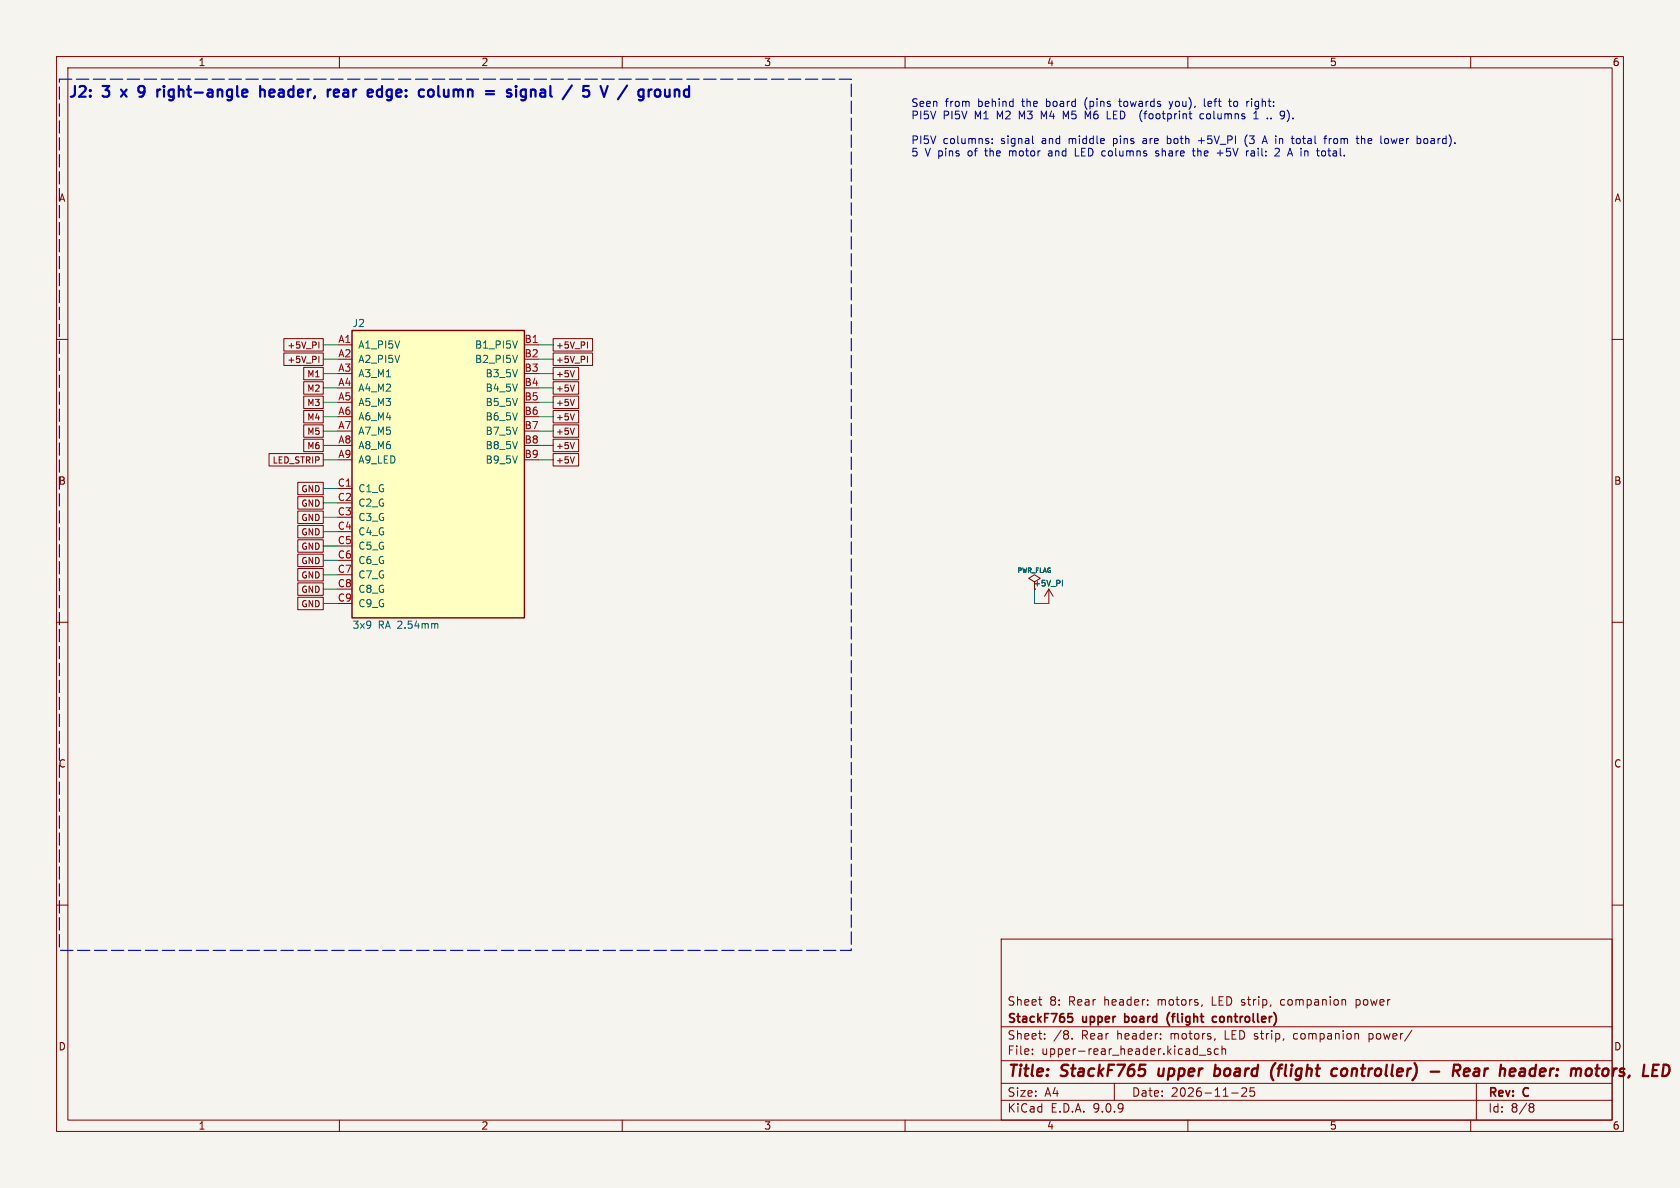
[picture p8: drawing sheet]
<svg xmlns="http://www.w3.org/2000/svg" width="297mm" height="210mm" viewBox="0 0 297 210" stroke-linecap="round" stroke-linejoin="round" font-family="sans-serif">
<path d="M0 0h297v210h-297z" fill="#f5f4ef" stroke="#f5f4ef" stroke-width=".18"/>
<g fill="none" stroke="#840000" stroke-width=".18">
<path d="M10 10h277v190h-277zM12 12h273v186h-273zM60 10v2M110 10v2M160 10v2M210 10v2M260 10v2M10 60h2M285 60h2M10 110h2M182.9 102.9l1-.7-1-.6-1 .6 1 .7v1.2M185.4 104.1l-.7 1.3"/>
<path d="M185.4 104.1l.8 1.3M185.4 104.1v2.6M285 110h2M10 160h2M177 166h108v32h-108zM183.6 176.7h.6M184 177.7h.2M212.5 177.6l-.1 .3M226.5 176.8v.8M239.7 177.6l.5 .1M239.7 176.7v1.5M240.2 176.7l-.5 .1"/>
<path d="M285 160h2M60 198v2M110 198v2M160 198v2M177 194.5h108M177 191.5h108M177 187.5h108M177 181.5h108M182.5 186.3v.1M182.5 185.5v.1M184.7 183.6v.1M184.7 182.8v.1"/>
<path d="M189.5 183.6v.1M197 191.5v3M210 198v2M212 186.5h1.2M214 185.5l-.3-.1-.2 .2v.2l.5 .2v.3h-.5M214.8 183.6l-.1 .3M215.4 185.5l-.4-.1-.3 .3v.4l.1 .2h.6M216 185.5l.2-.1 .4 .1 .1 .9M216 184.9v1.5M217.7 193.2h1.2M219.5 192.4l.6-.1 .2 .1 .1 .3-.9 1.1h.9M221.7 192.3h-.7v.7l.2-.1h.5l.1 .3-.1 .5-.2 .1-.5-.1"/>
<path d="M228.7 182.8v.8M242 182.7v1.5M242 183.6l.5 .1M242.5 182.7l-.5 .1M260 198v2M261 191.5v6.5M270.6 195.1l.4 .1 .2 .2-.3 .3M270.6 195.7h.3M270.9 195.7l.2 .2 .1 .4-.2 .2-.4 .1"/>
</g>
<g fill="none" stroke="#840000" stroke-width=".4">
<path d="M204.9 188.9l-.1 1 .2 .3M214.8 189l.2-.1 .6 .1M214.9 188.2l-.3 2M215.5 190a.66 .66 0 0 1-.9 .1M225.5 187.9l-.3 .4M225.8 188.9h.8M226.5 188.2l-.3 .3-.2 1.7M235.8 188.9l.6 .1M236.3 190.1l-.2 .1M238 189a.59 .59 0 0 0-.9 .3v.7a.53 .53 0 0 0 .9 0M252.9 189.4h1.5M258 189.1a.51 .51 0 0 0-.2-.9h-.7l-.3 2"/>
<path d="M258.8 190.1l.2 .1 .6-.1M258.9 189.2l.3-.3h.4l.2 .3v.2l-1 .1M261.3 188.9l-.6 .1M261.3 189.4h-.5a.4 .4 0 0 0-.3 .4 .4 .4 0 0 0 .2 .4h.5M269 188.9l.6 .1-.1 1.2M269.5 190.1l-.7 .1M269.6 189.4h-.7M282 188.9h.8M282.4 188.2l-.2 1.7 .1 .2 .3 .1M283.4 189.1l-.1 .7 .1 .3"/>
</g>
<path d="M188.8 179.2h.8M188.8 179.8h.5l.3 .2-.1 .6h-.7M198.8 179.2v1.5M199 179.7l-.2 .1M206.8 179a1.72 1.72 0 0 0 0 2.3M215.1 179.8l-.5-.1-.3 .3v.4l.2 .2h.6M198.8 180.6l.2 .1" fill="none" stroke="#840000" stroke-width=".3"/>
<path d="M187.8 102.6v1" fill="none" stroke="#006464" stroke-width=".18"/>
<path d="M62.2 58.4h30.5v50.8h-30.5z" fill="#ffffc2"/>
<path d="M62.2 58.4h30.5v50.8h-30.5z" fill="none" stroke="#840000" stroke-width=".25"/>
<g fill="none" stroke="#840000" stroke-width=".18">
<path d="M50.2 59.9h6.9v2.2h-6.9zM97.8 59.9h7v2.2h-7zM50.2 62.4h6.9v2.2h-6.9zM53.7 70h3.4v2.2h-3.4zM53.7 75.1h3.4v2.2h-3.4zM53.7 77.6h3.4v2.2h-3.4zM53.7 72.6h3.4v2.2h-3.4zM53.7 67.5h3.4v2.2h-3.4zM53.7 64.9h3.4v2.2h-3.4zM56.4 60.4v1.1M56.4 63v1.1M59.7 61h2.5"/>
<path d="M92.7 61h2.5M97.8 62.4h7v2.2h-7zM97.8 64.9h4.5v2.2h-4.5zM97.8 67.5h4.5v2.2h-4.5zM97.8 70h4.5v2.2h-4.5zM97.8 72.6h4.5v2.2h-4.5zM97.8 75.1h4.5v2.2h-4.5zM97.8 77.6h4.5v2.2h-4.5zM101.6 65.5l-.4 1.1M101.6 68.1l-.4 1.1M101.6 70.6l-.4 1.1M101.6 73.1l-.4 1.1"/>
<path d="M101.6 75.7l-.4 1.1M101.6 78.2l-.4 1.1M103.9 60.4v1.1M103.9 63v1.1M47.6 80.2h9.5v2.2h-9.5zM52.6 98h4.5v2.2h-4.5zM52.6 85.3h4.5v2.2h-4.5zM52.6 87.8h4.5v2.2h-4.5zM52.6 95.4h4.5v2.2h-4.5zM52.6 92.9h4.5v2.2h-4.5zM52.6 90.3h4.5v2.2h-4.5zM59.7 86.4h2.5"/>
<path d="M97.8 80.2h4.5v2.2h-4.5zM101.6 80.8l-.4 1.1M52.6 100.5h4.5v2.2h-4.5zM52.6 103h4.5v2.2h-4.5zM52.6 105.6h4.5v2.2h-4.5z"/>
</g>
<path d="M91.5 60.3l-.5 1.2M91.5 62.8l-.5 1.3M77.2 110.2l.2 .2v.7M187.8 102.6v1" fill="none" stroke="#006464" stroke-width=".18"/>
<g fill="none" stroke="#009600" stroke-width=".18">
<path d="M57.1 66h2.6M57.1 63.5h2.6M57.1 78.7h2.6M57.1 76.2h2.6M57.1 61h2.6M57.1 68.6h2.6M57.1 71.1h2.6M57.1 73.7h2.6M95.2 66h2.6M95.2 63.5h2.6M95.2 78.7h2.6M95.2 76.2h2.6"/>
<path d="M95.2 61h2.6M95.2 68.6h2.6M95.2 71.1h2.6M95.2 73.7h2.6M57.1 91.4h2.6M57.1 94h2.6M57.1 88.9h2.6M57.1 86.4h2.6M57.1 81.3h2.6M57.1 99.1h2.6M57.1 96.5h2.6M95.2 81.3h2.6"/>
<path d="M57.1 106.7h2.6M57.1 104.1h2.6M57.1 101.6h2.6M182.9 104.1v2.6h2.5"/>
</g>
<g fill="none" stroke="#0000c2" stroke-width=".38">
<path d="M21.4 15.8l1 1.3M22.4 15.8l-1 1.3M24.6 15.3l.2-.1 .6 .1M24.6 16.3l.2 .1 .6-.1M25.5 16.6a.67 .67 0 0 1-.9 .5M29 15.2v.2M29 15.8v1.3M29 15.2l-.1 .1 .1 .1M29 15.2l.1 .1-.1 .1M46 15.2v1.9M46 16a.47 .47 0 0 1 .8 .1v1M48.4 15.9l-.5-.1-.3 .3 .1 .9 .2 .1 .5-.1"/>
<path d="M48.5 16.3l-.9 .2M59.1 17l.2 .1 .5-.1M59.1 15.9l.6-.1 .1 .1 .1 .4-.9 .2M61.3 15.8l-.6 .1M61.4 16.4h-.5a.37 .37 0 0 0-.3 .3 .37 .37 0 0 0 .3 .4h.5M68.4 17.6l.5 .1M69.1 15.8l-.6 .1-.2 .3 .1 .7 .3 .2h.4M77.5 15.2v1.6l.3 .3M78.5 15.8v1l.2 .3M89.6 16.2l.1 .2 .4 .1 .3 .2-.1 .3-.2 .1-.5-.1M90.3 15.9l-.4-.1-.3 .3M91.2 15.2l-.1 .1 .1 .1"/>
<path d="M91.2 15.2l.1 .1-.1 .1M91.2 15.2v.2M94.1 15.8l.5 .1 .1 .2v1M95.8 15.8l-.2 .1M95.8 16.4a.37 .37 0 0 0-.3 .3 .37 .37 0 0 0 .3 .4M106.2 15.2l.6 1.9M110.9 15.1l-1.7 2.5M114.7 15.8v1.3M114.8 16l-.1 .2M118.4 15.8v1.3M118.4 16.9l-.3 .2M121.1 17l.2 .1 .5-.1"/>
<path d="M121.1 15.9l.2-.1 .5 .1M121.8 15.2v1.9"/>
</g>
<g fill="none" stroke="#0000c2" stroke-width=".18">
<path d="M191.9 19.6l.4 1M197.8 17.9h.5M197.9 17.5l.1 1.3M201.8 19.5a1.58 1.58 0 0 0 .1 2M206.7 17.9l.3 .9M207 18.8l-.1 .3M207.3 17.9l-.3 .9M212.9 17.5v1.1l.2 .2M217.2 17.9h.5M217.4 17.5v1.1l.3 .2M220.7 17.9h.1M221.3 17.5v.1"/>
<path d="M221.3 17.9v.9M222 19.6v1.4M226.3 19.9l.1 .5M226.4 19.7l.4-.1 .2 .2 .1 .6M227.5 19.5a1.56 1.56 0 0 1 0 2M174.8 25v.3M175.4 25.3v.1M175.4 24.5v.2M182.5 24v1.2l.2 .2M185.5 26.7h-.1M185.5 27.1a.27 .27 0 0 0-.2 .2 .27 .27 0 0 0 .2 .3M188.4 20.6l-.4-1v1.4"/>
<path d="M190.1 26.2v1.4h.7M195.7 21h.7M202.2 20.1h.5M202.2 24.5h-.1M202.2 24.9a.27 .27 0 0 0-.2 .2 .27 .27 0 0 0 .2 .3M204.8 26.7h-.3l-.2 .2 .1 .2 .4 .1v.3h-.5M206.4 24v1.4M206.4 25.3l.4 .1M206.8 24.5h-.4M210.8 26.7h.5M211 26.2v1.2l.3 .2M211.7 26.2v1.4"/>
<path d="M211.8 26.7l-.1 .1M211.9 24.9h1M212.8 20.2l-.4-.1-.3 .3 .2 .5h.5M215.2 27.1h1M215.7 26.5v1.1M220.5 23.8a1.58 1.58 0 0 0-.1 2M221.2 26.7h.5M221.7 21h.7M221.7 27.1h-.4a.27 .27 0 0 0-.2 .2 .27 .27 0 0 0 .2 .3h.4M223.3 25h.6M223.6 24l.4 1.4M225.9 26.2l.3 .3-.1 .3-.8 .8h.9"/>
<path d="M227.1 20.2l-.1 .2M229.2 25.1l.1 .2 .3 .1M229.6 24.5h-.3l-.1 .2M234 24.5h.5M234.5 24l-.2 .1M234.7 26.7h.6M235 24.5v.9M235.4 24.5h-.3l-.1 .2M240.7 24.6l.2-.1h.3l.1 .9M240.7 24v1.4M245.2 24.5l.3 .2v.4l-.3 .3M245.9 24.5l.3 .9"/>
<path d="M251.8 24.5h.4l.2 .2v.4l-.2 .3-.4-.1-.1-.2z"/>
</g>
<path d="M10.5 14h140v154h-140z" fill="none" stroke="#0000c2" stroke-width=".2" stroke-dasharray="2.2 .8"/>
<g font-size="2.8" fill="#840000">
<text x="178" y="190.9">Title:</text>
<text x="187.7" y="190.9">StackF765</text>
<text x="205.6" y="190.9">upper</text>
<text x="216.3" y="190.9">board</text>
<text x="227.1" y="190.9">(flight</text>
<text x="238.7" y="190.9">controller)</text>
<text x="256.9" y="190.9">-</text>
<text x="261.7" y="190.9">Rear</text>
<text x="270.8" y="190.9">header:</text>
<text x="284.2" y="190.9">motors,</text>
</g>
<g font-size="2.6" fill="#0000c2">
<text x="12" y="17.4">J2:</text>
<text x="18.4" y="17.4">3</text>
<text x="22.4" y="17.4">x</text>
<text x="26.1" y="17.4">9</text>
<text x="30.1" y="17.4">right-angle</text>
<text x="49.1" y="17.4">header,</text>
<text x="61.8" y="17.4">rear</text>
<text x="69.7" y="17.4">edge:</text>
<text x="79.5" y="17.4">column</text>
<text x="92" y="17.4">=</text>
<text x="96.6" y="17.4">signal</text>
<text x="107.4" y="17.4">/</text>
<text x="111.6" y="17.4">5</text>
<text x="115.6" y="17.4">V</text>
<text x="119.4" y="17.4">/</text>
</g>
<g font-size="2.1" fill="#840000">
<text x="178" y="178">Sheet</text>
<text x="185.5" y="178">8:</text>
<text x="189" y="178">Rear</text>
<text x="195.3" y="178">header:</text>
<text x="204.9" y="178">motors,</text>
<text x="214.6" y="178">LED strip,</text>
<text x="227.1" y="178">companion</text>
<text x="240.5" y="178">power</text>
<text x="178" y="184">Sheet:</text>
<text x="178" y="181.2">StackF765</text>
<text x="186.2" y="184">/8.</text>
<text x="191.2" y="184">Rear</text>
<text x="191.5" y="181.2">upper</text>
<text x="197.6" y="184">header:</text>
<text x="199.5" y="181.2">board</text>
<text x="207.2" y="184">motors,</text>
<text x="207.6" y="181.2">(flight</text>
<text x="216.3" y="181.2">controller)</text>
<text x="216.9" y="184">LED strip,</text>
<text x="229.4" y="184">companion</text>
<text x="242.8" y="184">power/</text>
<text x="178" y="186.7">File:</text>
<text x="184.1" y="186.7">upper-rear_header.kicad_sch</text>
<text x="178" y="196.9">KiCad</text>
<text x="178" y="194.1">Size:</text>
<text x="184.7" y="194.1">A4</text>
<text x="185.7" y="196.9">E.D.A.</text>
<text x="193.3" y="196.9">9.0.9</text>
<text x="200" y="194.1">Date:</text>
<text x="207" y="194.1">2026-11-25</text>
<text x="263" y="194.3">Rev:</text>
<text x="263" y="196.9">Id:</text>
<text x="267.1" y="196.9">8/8</text>
<text x="269.4" y="194.3">C</text>
</g>
<g font-size="1.9" fill="#0000c2">
<text x="161" y="19">Seen</text>
<text x="161" y="21.2">PI5V</text>
<text x="166.7" y="21.2">PI5V</text>
<text x="167.1" y="19">from</text>
<text x="172.4" y="21.2">M1</text>
<text x="173" y="19">behind</text>
<text x="176.5" y="21.2">M2</text>
<text x="180.5" y="21.2">M3</text>
<text x="180.9" y="19">the</text>
<text x="184.6" y="21.2">M4</text>
<text x="185.3" y="19">board</text>
<text x="188.7" y="21.2">M5</text>
<text x="192.3" y="19">(pins</text>
<text x="192.7" y="21.2">M6</text>
<text x="196.8" y="21.2">LED</text>
<text x="198.6" y="19">towards</text>
<text x="202.9" y="21.2">(footprint</text>
<text x="207.7" y="19">you),</text>
<text x="213.8" y="21.2">columns</text>
<text x="214" y="19">left</text>
<text x="218.6" y="19">to</text>
<text x="221.9" y="19">right:</text>
<text x="223.5" y="21.2">1</text>
<text x="226" y="21.2">..</text>
<text x="228.5" y="21.2">9).</text>
<text x="161" y="25.6">PI5V</text>
<text x="161" y="27.8">5</text>
<text x="163.5" y="27.8">V pins</text>
<text x="166.7" y="25.6">columns:</text>
<text x="171.3" y="27.8">of</text>
<text x="174.6" y="27.8">the</text>
<text x="177" y="25.6">signal</text>
<text x="179" y="27.8">motor</text>
<text x="184.4" y="25.6">and</text>
<text x="186.1" y="27.8">and</text>
<text x="189.3" y="25.6">middle</text>
<text x="191" y="27.8">LED columns</text>
<text x="197.4" y="25.6">pins</text>
<text x="202.8" y="25.6">are</text>
<text x="205.6" y="27.8">share</text>
<text x="207.2" y="25.6">both</text>
<text x="212.4" y="27.8">the</text>
<text x="212.9" y="25.6">+5V_PI</text>
<text x="216.8" y="27.8">+5V</text>
<text x="221.3" y="25.6">(3</text>
<text x="222.2" y="27.8">rail:</text>
<text x="224.8" y="25.6">A in</text>
<text x="227.5" y="27.8">2</text>
<text x="230" y="27.8">A in</text>
<text x="230.3" y="25.6">total</text>
<text x="235.5" y="27.8">total.</text>
<text x="236.2" y="25.6">from</text>
<text x="242.1" y="25.6">the</text>
<text x="246.5" y="25.6">lower</text>
<text x="253.1" y="25.6">board).</text>
</g>
<g font-size="1.8" fill="#840000">
<text x="35" y="11.9">1</text>
<text x="85" y="11.9">2</text>
<text x="135" y="11.9">3</text>
<text x="185" y="11.9">4</text>
<text x="235" y="11.9">5</text>
<text x="285" y="11.9">6</text>
<text x="10.3" y="35.9">A</text>
<text x="285.3" y="35.9">A</text>
<text x="10.3" y="85.9">B</text>
<text x="285.3" y="85.9">B</text>
<text x="10.3" y="135.9">C</text>
<text x="285.3" y="135.9">C</text>
<text x="10.3" y="185.9">D</text>
<text x="285.3" y="185.9">D</text>
<text x="35" y="199.9">1</text>
<text x="85" y="199.9">2</text>
<text x="135" y="199.9">3</text>
<text x="185" y="199.9">4</text>
<text x="235" y="199.9">5</text>
<text x="285" y="199.9">6</text>
</g>
<g font-size="1.8" fill="#006464">
<text x="62.2" y="58">J2</text>
<text x="63.2" y="61.8">A1_PI5V</text>
<text x="63.2" y="64.4">A2_PI5V</text>
<text x="83.9" y="61.8">B1_PI5V</text>
<text x="83.9" y="64.4">B2_PI5V</text>
<text x="63.2" y="66.9">A3_M1</text>
<text x="63.2" y="69.4">A4_M2</text>
<text x="63.2" y="72">A5_M3</text>
<text x="85.7" y="66.9">B3_5V</text>
<text x="85.7" y="69.4">B4_5V</text>
<text x="85.7" y="72">B5_5V</text>
<text x="63.2" y="74.5">A6_M4</text>
<text x="63.2" y="77.1">A7_M5</text>
<text x="85.7" y="74.5">B6_5V</text>
<text x="85.7" y="77.1">B7_5V</text>
<text x="63.2" y="79.6">A8_M6</text>
<text x="63.2" y="82.1">A9_LED</text>
<text x="85.7" y="79.6">B8_5V</text>
<text x="85.7" y="82.1">B9_5V</text>
<text x="63.2" y="87.2">C1_G</text>
<text x="63.2" y="89.8">C2_G</text>
<text x="63.2" y="92.3">C3_G</text>
<text x="63.2" y="94.8">C4_G</text>
<text x="63.2" y="97.4">C5_G</text>
<text x="63.2" y="99.9">C6_G</text>
<text x="63.2" y="102.5">C7_G</text>
<text x="63.2" y="105">C8_G</text>
<text x="63.2" y="107.5">C9_G</text>
<text x="62.2" y="111.4">3x9</text>
<text x="66.9" y="111.4">RA 2.54mm</text>
</g>
<g font-size="1.8" fill="#a90000">
<text x="59.7" y="60.7">A1</text>
<text x="59.7" y="63.2">A2</text>
<text x="59.7" y="65.8">A3</text>
<text x="92.6" y="60.7">B1</text>
<text x="92.6" y="63.2">B2</text>
<text x="92.6" y="65.8">B3</text>
<text x="59.7" y="68.3">A4</text>
<text x="59.7" y="70.9">A5</text>
<text x="92.6" y="68.3">B4</text>
<text x="92.6" y="70.9">B5</text>
<text x="59.7" y="73.4">A6</text>
<text x="59.7" y="75.9">A7</text>
<text x="92.6" y="73.4">B6</text>
<text x="92.6" y="75.9">B7</text>
<text x="59.7" y="78.5">A8</text>
<text x="59.7" y="81">A9</text>
<text x="92.6" y="78.5">B8</text>
<text x="92.6" y="81">B9</text>
<text x="59.6" y="86.1">C1</text>
<text x="59.6" y="88.6">C2</text>
<text x="59.6" y="91.2">C3</text>
<text x="59.6" y="93.7">C4</text>
<text x="59.6" y="96.3">C5</text>
<text x="59.6" y="98.8">C6</text>
<text x="59.6" y="101.3">C7</text>
<text x="59.6" y="103.9">C8</text>
<text x="59.6" y="106.4">C9</text>
</g>
<g font-size="1.5" fill="#840000">
<text x="50.7" y="61.8">+5V_PI</text>
<text x="50.7" y="64.4">+5V_PI</text>
<text x="98.2" y="64.4">+5V_PI</text>
<text x="98.2" y="61.8">+5V_PI</text>
<text x="54.2" y="72">M3</text>
<text x="54.2" y="69.4">M2</text>
<text x="54.2" y="66.9">M1</text>
<text x="98.2" y="66.9">+5V</text>
<text x="98.2" y="69.4">+5V</text>
<text x="98.2" y="72">+5V</text>
<text x="54.2" y="77.1">M5</text>
<text x="54.2" y="74.5">M4</text>
<text x="98.2" y="74.5">+5V</text>
<text x="98.2" y="77.1">+5V</text>
<text x="48.1" y="82.1">LED_STRIP</text>
<text x="54.2" y="79.6">M6</text>
<text x="98.2" y="79.6">+5V</text>
<text x="98.2" y="82.1">+5V</text>
<text x="53.1" y="87.2">GND</text>
<text x="53.1" y="89.8">GND</text>
<text x="53.1" y="94.8">GND</text>
<text x="53.1" y="92.3">GND</text>
<text x="53.1" y="99.9">GND</text>
<text x="53.1" y="97.4">GND</text>
<text x="53.1" y="102.5">GND</text>
<text x="53.1" y="105">GND</text>
<text x="53.1" y="107.5">GND</text>
</g>
<text font-size="1.4" fill="#006464" x="182.6" y="103.9">+5V_PI</text>
<text font-size="1.1" fill="#006464" x="179.8" y="101.5">PWR_FLAG</text>
</svg>
